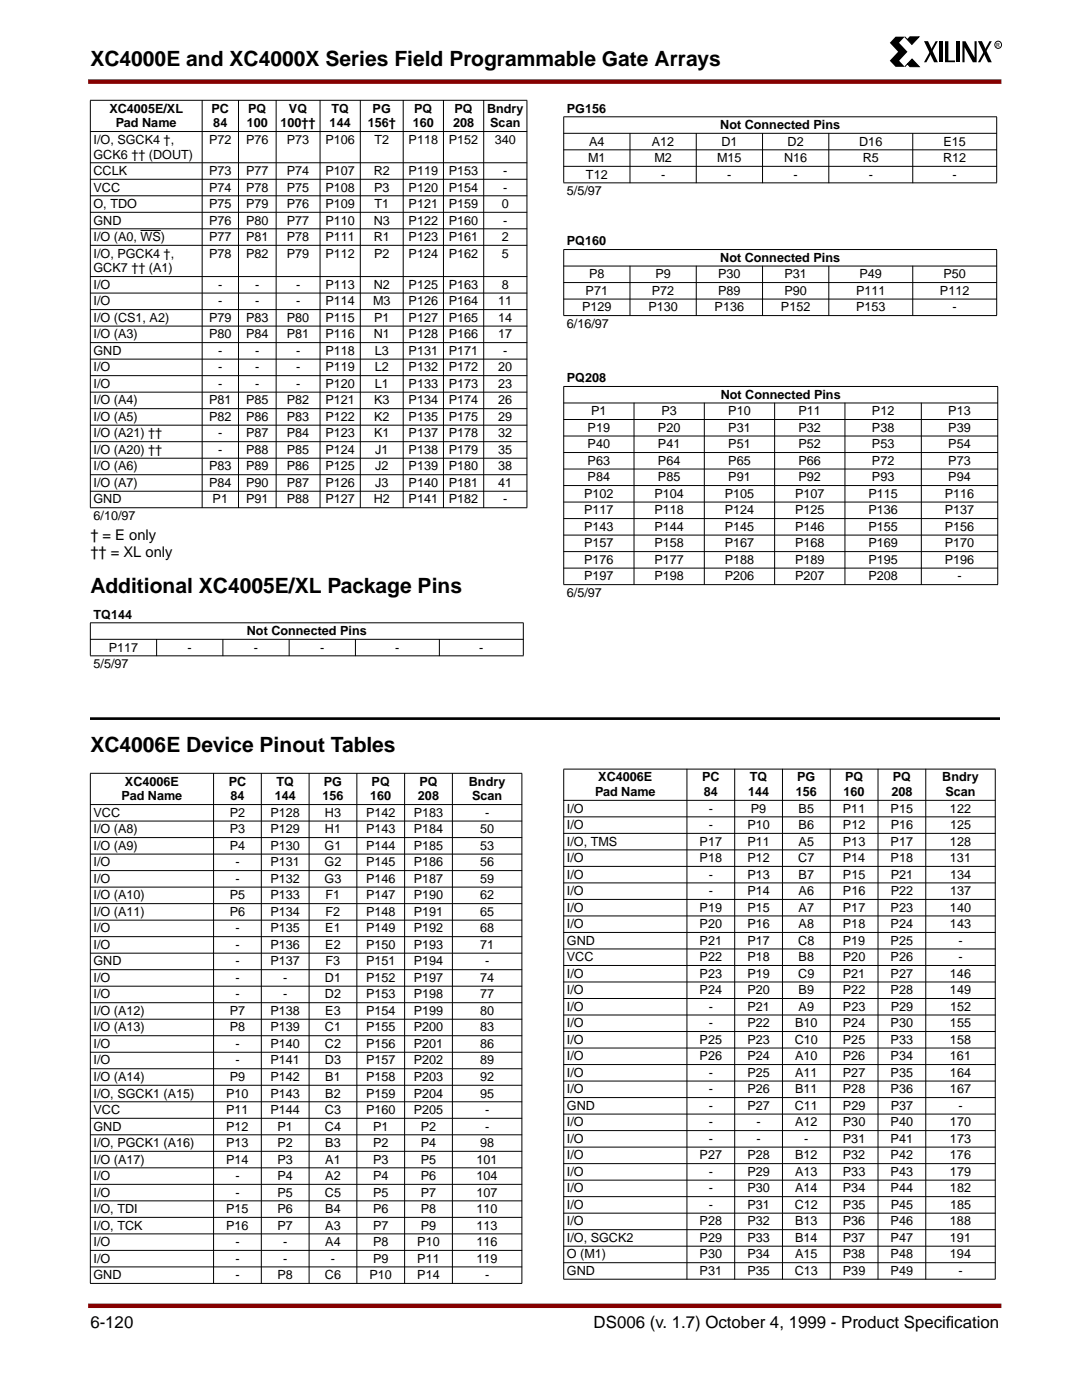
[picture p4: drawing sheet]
<svg xmlns="http://www.w3.org/2000/svg" width="216mm" height="279mm" viewBox="0 0 216 279" stroke-linecap="round" stroke-linejoin="round" font-family="sans-serif">
<path d="M178.7 7.3h1.8l-1.1 1.2 1.7 1.8-1.7 1.8 1.1 1.2h-1.8l-1.2-1.2 1.7-1.8-1.6-1.8zM184.4 8.2h.8l1.9 4.2h-.7zM186.7 8.2h.4l-2.3 4.2h-.4zM187.3 8.2h.7v4.2h-.7zM188.6 8.2h.6v3.9h1.4v.3h-2zM190.9 8.2h.7v4.2h-.7zM192 8.2h.7l1.8 3.3v-3.3h.4v4.2h-.8l-1.6-3v3h-.5zM195.1 8.2h.8l2 4.2h-.8zM197.5 8.2h.4l-2.3 4.2h-.5z" fill="#000"/>
<path d="M180.5 7.3l.6 .6 .5-.5h1.8l-1.4 1.5zM182 11.8l1.4 1.5h-1.8l-.5-.5-.6 .5z" fill="#000" stroke="#000" stroke-width=".2"/>
<circle cx="199.2" cy="9" r=".7" fill="none" stroke="#000" stroke-width=".2"/>
<path d="M18 16.3h181.4M18 260.6h181.4" fill="none" stroke="#850000" stroke-width=".88"/>
<path d="M18 262.9h181.4v4.3h-181.4z" fill-rule="evenodd" fill="#fff"/>
<path d="M18 143.4h181.4" fill="none" stroke="#000" stroke-width=".53"/>
<path d="M28 46h4.1" fill="none" stroke="#000" stroke-width=".2"/>
<g fill="#000" stroke="#000" stroke-width=".2">
<path d="M18 20h87.2zM18 26.2h87.2zM18 32.5h87.2zM18 35.8h87.2zM18 39.1h87.2zM112.5 23.4v13zM125.7 26.6v9.9zM138.9 26.6v9.9zM152.2 26.6v9.9zM165.4 26.6v9.9zM182.1 26.6v9.9zM198.9 23.4v13z"/>
<path d="M112.4 23.3h86.5zM112.4 26.6h86.5zM112.4 29.9h86.5zM112.4 33.2h86.5zM112.4 36.5h86.5zM18 42.4h87.2zM18 45.7h87.2zM18 49h87.2zM18 55.2h87.2zM18 58.5h87.2zM112.4 49.8h86.5zM112.4 53.1h86.5z"/>
<path d="M112.4 56.4h86.5zM112.4 59.7h86.5zM18 61.8h87.2zM18 65.1h87.2zM18 68.4h87.2zM18 71.7h87.2zM18 75h87.2zM18 78.3h87.2zM112.5 49.9v13zM125.7 53v10zM138.9 53v10zM152.2 53v10z"/>
<path d="M165.4 53v10zM182.1 53v10zM198.9 49.9v13zM112.4 63h86.5zM112.4 77.1h86.7zM18 81.6h87.2zM18 84.9h87.2zM18 88.1h87.2zM18 91.4h87.2zM18 94.7h87.2zM18 98h87.2zM112.4 80.4h86.7z"/>
<path d="M112.4 83.7h86.7zM112.4 87h86.7zM112.4 90.3h86.7zM112.4 93.6h86.7zM112.4 96.9h86.7zM18 20.1v81.2zM40.3 20v81.4zM47.6 20v81.4zM55.1 20v81.4zM63.9 20v81.4zM71.9 20v81.4zM80.5 20v81.4z"/>
<path d="M88.5 20v81.4zM96.5 20v81.4zM105.1 20.1v81.2zM18 101.3h87.2zM112.5 77.2v39.4zM126.5 80.4v36.3zM140.5 80.4v36.3zM154.6 80.4v36.3zM168.6 80.4v36.3zM183.8 80.4v36.3zM199.1 77.2v39.4zM112.4 100.2h86.7z"/>
<path d="M112.4 103.5h86.7zM112.4 106.8h86.7zM112.4 110.1h86.7zM112.4 113.4h86.7zM112.4 116.7h86.7zM18 124.3v6.5zM31.3 127.5v3.4zM44.5 127.5v3.4zM57.7 127.5v3.4zM70.9 127.5v3.4zM87.7 127.5v3.4zM104.4 124.3v6.5z"/>
<path d="M18 124.3h86.5zM18 127.6h86.5zM18 130.9h86.5zM18 154.3h86.2zM112.4 153.5h86.2zM112.4 159.7h86.2zM18 160.6h86.2zM18 163.9h86.2zM18 167.2h86.2zM18 170.5h86.2zM18 173.7h86.2zM18 177h86.2z"/>
<path d="M112.4 163h86.2zM112.4 166.3h86.2zM112.4 169.6h86.2zM112.4 172.9h86.2zM112.4 176.2h86.2zM112.4 179.5h86.2zM18 180.3h86.2zM18 183.6h86.2zM18 186.9h86.2zM18 190.2h86.2zM18 193.5h86.2zM18 196.8h86.2z"/>
<path d="M112.4 182.8h86.2zM112.4 186.1h86.2zM112.4 189.4h86.2zM112.4 192.7h86.2zM112.4 196h86.2zM112.4 199.3h86.2zM18 200.1h86.2zM18 203.4h86.2zM18 206.7h86.2zM18 210h86.2zM18 213.3h86.2zM18 216.6h86.2z"/>
<path d="M18 219.9h86.2zM112.4 202.6h86.2zM112.4 205.9h86.2zM112.4 209.2h86.2zM112.4 212.5h86.2zM112.4 215.7h86.2zM112.4 219h86.2zM18 223.2h86.2zM18 226.5h86.2zM18 229.8h86.2zM18 233.1h86.2zM18 236.4h86.2z"/>
<path d="M18 239.7h86.2zM112.4 222.3h86.2zM112.4 225.6h86.2zM112.4 228.9h86.2zM112.4 232.2h86.2zM112.4 235.5h86.2zM112.4 238.8h86.2zM18 154.4v101.7zM42.6 154.3v101.9zM52.1 154.3v101.9zM61.7 154.3v101.9zM71.2 154.3v101.9z"/>
<path d="M80.7 154.3v101.9zM90.3 154.3v101.9zM104.1 154.4v101.7zM18 243h86.2zM18 246.2h86.2zM18 249.5h86.2zM18 252.8h86.2zM18 256.1h86.2zM112.5 153.5v101.7zM137.1 153.4v101.9zM146.6 153.4v101.9zM156.1 153.4v101.9z"/>
<path d="M165.7 153.4v101.9zM175.2 153.4v101.9zM184.7 153.4v101.9zM198.6 153.5v101.7zM112.4 242.1h86.2zM112.4 245.4h86.2zM112.4 248.7h86.2zM112.4 252h86.2zM112.4 255.3h86.2z"/>
</g>
<g font-size="4.2">
<text x="18" y="13.1">XC4000E and XC4000X Series Field Programmable Gate Arrays</text>
<text x="18" y="118.3">Additional XC4005E/XL Package Pins</text>
<text x="18" y="150">XC4006E Device Pinout Tables</text>
</g>
<g font-size="3.4">
<text x="18" y="265.1">6-120</text>
<text x="118.5" y="265.1">DS006 (v. 1.7) October 4, 1999 - Product Specif</text>
<text x="188.7" y="265.1">ication</text>
</g>
<g font-size="2.9">
<text x="18" y="107.8">† = E only</text>
<text x="18" y="111.2">†† = XL only</text>
</g>
<g font-size="2.5">
<text x="21.8" y="22.5">XC4005E/XL</text>
<text x="42.2" y="22.5">PC</text>
<text x="49.5" y="22.5">PQ</text>
<text x="57.7" y="22.5">VQ</text>
<text x="66.1" y="22.5">TQ</text>
<text x="74.4" y="22.5">PG</text>
<text x="82.6" y="22.5">PQ</text>
<text x="90.7" y="22.5">PQ</text>
<text x="97.2" y="22.5">Bndry</text>
<text x="113.1" y="22.5">PG156</text>
<text x="18.7" y="28.7">I/O, SGCK4 †,</text>
<text x="23.1" y="25.4">Pad Name</text>
<text x="41.7" y="28.7">P72</text>
<text x="42.6" y="25.4">84</text>
<text x="49.1" y="28.7">P76</text>
<text x="49.2" y="25.4">100</text>
<text x="56" y="25.4">100††</text>
<text x="57.2" y="28.7">P73</text>
<text x="64.9" y="28.7">P106</text>
<text x="65.8" y="25.4">144</text>
<text x="73.4" y="25.4">156†</text>
<text x="74.7" y="28.7">T2</text>
<text x="81.5" y="28.7">P118</text>
<text x="82.4" y="25.4">160</text>
<text x="89.6" y="28.7">P152</text>
<text x="90.4" y="25.4">208</text>
<text x="97.8" y="25.4">Scan</text>
<text x="98.7" y="28.7">340</text>
<text x="117.6" y="29.1">A4</text>
<text x="130.1" y="29.1">A12</text>
<text x="143.7" y="25.8">Not Connected Pins</text>
<text x="143.9" y="29.1">D1</text>
<text x="157.2" y="29.1">D2</text>
<text x="171.4" y="29.1">D16</text>
<text x="188.3" y="29.1">E15</text>
<text x="18.7" y="31.6">GCK6 †† (DOUT)</text>
<text x="18.7" y="34.9">CCLK</text>
<text x="41.7" y="34.9">P73</text>
<text x="49.1" y="34.9">P77</text>
<text x="57.2" y="34.9">P74</text>
<text x="64.9" y="34.9">P107</text>
<text x="74.6" y="34.9">R2</text>
<text x="81.5" y="34.9">P119</text>
<text x="89.6" y="34.9">P153</text>
<text x="100.4" y="34.9">-</text>
<text x="116.9" y="35.6">T12</text>
<text x="117.3" y="32.4">M1</text>
<text x="130.6" y="32.4">M2</text>
<text x="131.9" y="35.6">-</text>
<text x="143.1" y="32.4">M15</text>
<text x="145.1" y="35.6">-</text>
<text x="156.5" y="32.4">N16</text>
<text x="158.3" y="35.6">-</text>
<text x="172.1" y="32.4">R5</text>
<text x="173.3" y="35.6">-</text>
<text x="188.2" y="32.4">R12</text>
<text x="190.1" y="35.6">-</text>
<text x="18.7" y="38.2">VCC</text>
<text x="18.7" y="41.5">O, TDO</text>
<text x="41.7" y="38.2">P74</text>
<text x="41.7" y="41.5">P75</text>
<text x="49.1" y="38.2">P78</text>
<text x="49.1" y="41.5">P79</text>
<text x="57.2" y="38.2">P75</text>
<text x="57.2" y="41.5">P76</text>
<text x="64.9" y="38.2">P108</text>
<text x="64.9" y="41.5">P109</text>
<text x="74.6" y="38.2">P3</text>
<text x="74.7" y="41.5">T1</text>
<text x="81.5" y="38.2">P120</text>
<text x="81.5" y="41.5">P121</text>
<text x="89.6" y="38.2">P154</text>
<text x="89.6" y="41.5">P159</text>
<text x="100.1" y="41.5">0</text>
<text x="100.4" y="38.2">-</text>
<text x="113.1" y="38.9">5/5/97</text>
<text x="18.7" y="44.8">GND</text>
<text x="41.7" y="44.8">P76</text>
<text x="49.1" y="44.8">P80</text>
<text x="57.2" y="44.8">P77</text>
<text x="64.9" y="44.8">P110</text>
<text x="74.6" y="44.8">N3</text>
<text x="81.5" y="44.8">P122</text>
<text x="89.6" y="44.8">P160</text>
<text x="100.4" y="44.8">-</text>
<text x="18.7" y="51.4">I/O, PGCK4 †,</text>
<text x="18.7" y="48.1">I/O (A0, WS)</text>
<text x="41.7" y="51.4">P78</text>
<text x="41.7" y="48.1">P77</text>
<text x="49.1" y="51.4">P82</text>
<text x="49.1" y="48.1">P81</text>
<text x="57.2" y="51.4">P79</text>
<text x="57.2" y="48.1">P78</text>
<text x="64.9" y="51.4">P112</text>
<text x="64.9" y="48.1">P111</text>
<text x="74.6" y="48.1">R1</text>
<text x="74.6" y="51.4">P2</text>
<text x="81.5" y="51.4">P124</text>
<text x="81.5" y="48.1">P123</text>
<text x="89.6" y="51.4">P162</text>
<text x="89.6" y="48.1">P161</text>
<text x="100.1" y="51.4">5</text>
<text x="100.1" y="48.1">2</text>
<text x="113.1" y="49">PQ160</text>
<text x="143.7" y="52.3">Not Connected Pins</text>
<text x="18.7" y="54.4">GCK7 †† (A1)</text>
<text x="18.7" y="57.6">I/O</text>
<text x="43.5" y="57.6">-</text>
<text x="50.9" y="57.6">-</text>
<text x="59.1" y="57.6">-</text>
<text x="64.9" y="57.6">P113</text>
<text x="74.6" y="57.6">N2</text>
<text x="81.5" y="57.6">P125</text>
<text x="89.6" y="57.6">P163</text>
<text x="100.1" y="57.6">8</text>
<text x="116.9" y="58.8">P71</text>
<text x="117.6" y="55.5">P8</text>
<text x="130.1" y="58.8">P72</text>
<text x="130.8" y="55.5">P9</text>
<text x="143.3" y="58.8">P89</text>
<text x="143.3" y="55.5">P30</text>
<text x="156.5" y="58.8">P90</text>
<text x="156.5" y="55.5">P31</text>
<text x="170.8" y="58.8">P111</text>
<text x="171.5" y="55.5">P49</text>
<text x="187.6" y="58.8">P112</text>
<text x="188.3" y="55.5">P50</text>
<text x="18.7" y="60.9">I/O</text>
<text x="18.7" y="64.2">I/O (CS1, A2)</text>
<text x="41.7" y="64.2">P79</text>
<text x="43.5" y="60.9">-</text>
<text x="49.1" y="64.2">P83</text>
<text x="50.9" y="60.9">-</text>
<text x="57.2" y="64.2">P80</text>
<text x="59.1" y="60.9">-</text>
<text x="64.9" y="60.9">P114</text>
<text x="64.9" y="64.2">P115</text>
<text x="74.4" y="60.9">M3</text>
<text x="74.6" y="64.2">P1</text>
<text x="81.5" y="64.2">P127</text>
<text x="81.5" y="60.9">P126</text>
<text x="89.6" y="60.9">P164</text>
<text x="89.6" y="64.2">P165</text>
<text x="99.4" y="64.2">14</text>
<text x="99.4" y="60.9">11</text>
<text x="113.1" y="65.4">6/16/97</text>
<text x="116.2" y="62.1">P129</text>
<text x="129.4" y="62.1">P130</text>
<text x="142.6" y="62.1">P136</text>
<text x="155.8" y="62.1">P152</text>
<text x="170.8" y="62.1">P153</text>
<text x="190.1" y="62.1">-</text>
<text x="18.7" y="67.5">I/O (A3)</text>
<text x="18.7" y="70.8">GND</text>
<text x="41.7" y="67.5">P80</text>
<text x="43.5" y="70.8">-</text>
<text x="49.1" y="67.5">P84</text>
<text x="50.9" y="70.8">-</text>
<text x="57.2" y="67.5">P81</text>
<text x="59.1" y="70.8">-</text>
<text x="64.9" y="67.5">P116</text>
<text x="64.9" y="70.8">P118</text>
<text x="74.6" y="67.5">N1</text>
<text x="74.8" y="70.8">L3</text>
<text x="81.5" y="67.5">P128</text>
<text x="81.5" y="70.8">P131</text>
<text x="89.6" y="67.5">P166</text>
<text x="89.6" y="70.8">P171</text>
<text x="99.4" y="67.5">17</text>
<text x="100.4" y="70.8">-</text>
<text x="18.7" y="74.1">I/O</text>
<text x="18.7" y="77.4">I/O</text>
<text x="43.5" y="74.1">-</text>
<text x="43.5" y="77.4">-</text>
<text x="50.9" y="74.1">-</text>
<text x="50.9" y="77.4">-</text>
<text x="59.1" y="74.1">-</text>
<text x="59.1" y="77.4">-</text>
<text x="64.9" y="74.1">P119</text>
<text x="64.9" y="77.4">P120</text>
<text x="74.8" y="74.1">L2</text>
<text x="74.8" y="77.4">L1</text>
<text x="81.5" y="74.1">P132</text>
<text x="81.5" y="77.4">P133</text>
<text x="89.6" y="74.1">P172</text>
<text x="89.6" y="77.4">P173</text>
<text x="99.4" y="74.1">20</text>
<text x="99.4" y="77.4">23</text>
<text x="113.1" y="76.3">PQ208</text>
<text x="18.7" y="80.7">I/O (A4)</text>
<text x="41.7" y="80.7">P81</text>
<text x="49.1" y="80.7">P85</text>
<text x="57.2" y="80.7">P82</text>
<text x="64.9" y="80.7">P121</text>
<text x="74.6" y="80.7">K3</text>
<text x="81.5" y="80.7">P134</text>
<text x="89.6" y="80.7">P174</text>
<text x="99.4" y="80.7">26</text>
<text x="118" y="82.9">P1</text>
<text x="132" y="82.9">P3</text>
<text x="143.8" y="79.6">Not Connected Pins</text>
<text x="145.3" y="82.9">P10</text>
<text x="159.3" y="82.9">P11</text>
<text x="174" y="82.9">P12</text>
<text x="189.2" y="82.9">P13</text>
<text x="18.7" y="84">I/O (A5)</text>
<text x="18.7" y="87.3">I/O (A21) ††</text>
<text x="41.7" y="84">P82</text>
<text x="43.5" y="87.3">-</text>
<text x="49.1" y="84">P86</text>
<text x="49.1" y="87.3">P87</text>
<text x="57.2" y="84">P83</text>
<text x="57.2" y="87.3">P84</text>
<text x="64.9" y="84">P122</text>
<text x="64.9" y="87.3">P123</text>
<text x="74.6" y="84">K2</text>
<text x="74.6" y="87.3">K1</text>
<text x="81.5" y="84">P135</text>
<text x="81.5" y="87.3">P137</text>
<text x="89.6" y="84">P175</text>
<text x="89.6" y="87.3">P178</text>
<text x="99.4" y="84">29</text>
<text x="99.4" y="87.3">32</text>
<text x="117.3" y="86.2">P19</text>
<text x="117.3" y="89.5">P40</text>
<text x="131.3" y="86.2">P20</text>
<text x="131.3" y="89.5">P41</text>
<text x="145.3" y="86.2">P31</text>
<text x="145.3" y="89.5">P51</text>
<text x="159.3" y="86.2">P32</text>
<text x="159.3" y="89.5">P52</text>
<text x="174" y="86.2">P38</text>
<text x="174" y="89.5">P53</text>
<text x="189.2" y="86.2">P39</text>
<text x="189.2" y="89.5">P54</text>
<text x="18.7" y="90.6">I/O (A20) ††</text>
<text x="18.7" y="93.9">I/O (A6)</text>
<text x="41.7" y="93.9">P83</text>
<text x="43.5" y="90.6">-</text>
<text x="49.1" y="93.9">P89</text>
<text x="49.1" y="90.6">P88</text>
<text x="57.2" y="93.9">P86</text>
<text x="57.2" y="90.6">P85</text>
<text x="64.9" y="93.9">P125</text>
<text x="64.9" y="90.6">P124</text>
<text x="74.8" y="93.9">J2</text>
<text x="74.8" y="90.6">J1</text>
<text x="81.5" y="93.9">P139</text>
<text x="81.5" y="90.6">P138</text>
<text x="89.6" y="93.9">P180</text>
<text x="89.6" y="90.6">P179</text>
<text x="99.4" y="93.9">38</text>
<text x="99.4" y="90.6">35</text>
<text x="117.3" y="92.8">P63</text>
<text x="131.3" y="92.8">P64</text>
<text x="145.3" y="92.8">P65</text>
<text x="159.3" y="92.8">P66</text>
<text x="174" y="92.8">P72</text>
<text x="189.2" y="92.8">P73</text>
<text x="18.7" y="97.2">I/O (A7)</text>
<text x="18.7" y="100.5">GND</text>
<text x="41.7" y="97.2">P84</text>
<text x="42.4" y="100.5">P1</text>
<text x="49.1" y="97.2">P90</text>
<text x="49.1" y="100.5">P91</text>
<text x="57.2" y="97.2">P87</text>
<text x="57.2" y="100.5">P88</text>
<text x="64.9" y="97.2">P126</text>
<text x="64.9" y="100.5">P127</text>
<text x="74.6" y="100.5">H2</text>
<text x="74.8" y="97.2">J3</text>
<text x="81.5" y="97.2">P140</text>
<text x="81.5" y="100.5">P141</text>
<text x="89.6" y="97.2">P181</text>
<text x="89.6" y="100.5">P182</text>
<text x="99.4" y="97.2">41</text>
<text x="100.4" y="100.5">-</text>
<text x="116.6" y="99.3">P102</text>
<text x="117.3" y="96">P84</text>
<text x="130.6" y="99.3">P104</text>
<text x="131.3" y="96">P85</text>
<text x="144.6" y="99.3">P105</text>
<text x="145.3" y="96">P91</text>
<text x="158.6" y="99.3">P107</text>
<text x="159.3" y="96">P92</text>
<text x="173.3" y="99.3">P115</text>
<text x="174" y="96">P93</text>
<text x="188.5" y="99.3">P116</text>
<text x="189.2" y="96">P94</text>
<text x="18.7" y="103.8">6/10/97</text>
<text x="116.6" y="102.6">P117</text>
<text x="116.6" y="105.9">P143</text>
<text x="130.6" y="102.6">P118</text>
<text x="130.6" y="105.9">P144</text>
<text x="144.6" y="102.6">P124</text>
<text x="144.6" y="105.9">P145</text>
<text x="158.6" y="102.6">P125</text>
<text x="158.6" y="105.9">P146</text>
<text x="173.3" y="102.6">P136</text>
<text x="173.3" y="105.9">P155</text>
<text x="188.5" y="102.6">P137</text>
<text x="188.5" y="105.9">P156</text>
<text x="116.6" y="109.2">P157</text>
<text x="116.6" y="112.5">P176</text>
<text x="130.6" y="109.2">P158</text>
<text x="130.6" y="112.5">P177</text>
<text x="144.6" y="109.2">P167</text>
<text x="144.6" y="112.5">P188</text>
<text x="158.6" y="109.2">P168</text>
<text x="158.6" y="112.5">P189</text>
<text x="173.3" y="109.2">P169</text>
<text x="173.3" y="112.5">P195</text>
<text x="188.5" y="109.2">P170</text>
<text x="188.5" y="112.5">P196</text>
<text x="113.1" y="119.1">6/5/97</text>
<text x="116.6" y="115.8">P197</text>
<text x="130.6" y="115.8">P198</text>
<text x="144.6" y="115.8">P206</text>
<text x="158.6" y="115.8">P207</text>
<text x="173.3" y="115.8">P208</text>
<text x="191" y="115.8">-</text>
<text x="18.7" y="123.4">TQ144</text>
<text x="21.7" y="130">P117</text>
<text x="37.4" y="130">-</text>
<text x="49.3" y="126.7">Not Connected Pins</text>
<text x="50.7" y="130">-</text>
<text x="63.9" y="130">-</text>
<text x="78.9" y="130">-</text>
<text x="95.6" y="130">-</text>
<text x="18.7" y="133.3">5/5/97</text>
<text x="119.4" y="155.9">XC4006E</text>
<text x="140.1" y="155.9">PC</text>
<text x="149.6" y="155.9">TQ</text>
<text x="159.1" y="155.9">PG</text>
<text x="168.6" y="155.9">PQ</text>
<text x="178.1" y="155.9">PQ</text>
<text x="188" y="155.9">Bndry</text>
<text x="24.3" y="159.7">Pad Name</text>
<text x="24.9" y="156.8">XC4006E</text>
<text x="45.6" y="156.8">PC</text>
<text x="46" y="159.7">84</text>
<text x="54.8" y="159.7">144</text>
<text x="55.2" y="156.8">TQ</text>
<text x="64.3" y="159.7">156</text>
<text x="64.6" y="156.8">PG</text>
<text x="73.9" y="159.7">160</text>
<text x="74.2" y="156.8">PQ</text>
<text x="83.4" y="159.7">208</text>
<text x="83.7" y="156.8">PQ</text>
<text x="93.6" y="156.8">Bndry</text>
<text x="94.2" y="159.7">Scan</text>
<text x="118.7" y="158.9">Pad Name</text>
<text x="140.4" y="158.9">84</text>
<text x="149.3" y="158.9">144</text>
<text x="158.8" y="158.9">156</text>
<text x="168.3" y="158.9">160</text>
<text x="177.9" y="158.9">208</text>
<text x="188.6" y="158.9">Scan</text>
<text x="18.7" y="163">VCC</text>
<text x="18.7" y="166.3">I/O (A8)</text>
<text x="45.8" y="163">P2</text>
<text x="45.8" y="166.3">P3</text>
<text x="54" y="163">P128</text>
<text x="54" y="166.3">P129</text>
<text x="64.8" y="163">H3</text>
<text x="64.8" y="166.3">H1</text>
<text x="73" y="163">P142</text>
<text x="73" y="166.3">P143</text>
<text x="82.6" y="163">P183</text>
<text x="82.6" y="166.3">P184</text>
<text x="95.8" y="166.3">50</text>
<text x="96.8" y="163">-</text>
<text x="113.1" y="162.2">I/O</text>
<text x="113.1" y="165.5">I/O</text>
<text x="141.4" y="162.2">-</text>
<text x="141.4" y="165.5">-</text>
<text x="149.1" y="165.5">P10</text>
<text x="149.8" y="162.2">P9</text>
<text x="159.4" y="162.2">B5</text>
<text x="159.4" y="165.5">B6</text>
<text x="168.2" y="162.2">P11</text>
<text x="168.2" y="165.5">P12</text>
<text x="177.7" y="162.2">P15</text>
<text x="177.7" y="165.5">P16</text>
<text x="189.6" y="162.2">122</text>
<text x="189.6" y="165.5">125</text>
<text x="18.7" y="169.6">I/O (A9)</text>
<text x="18.7" y="172.9">I/O</text>
<text x="45.8" y="169.6">P4</text>
<text x="47" y="172.9">-</text>
<text x="54" y="169.6">P130</text>
<text x="54" y="172.9">P131</text>
<text x="64.8" y="169.6">G1</text>
<text x="64.8" y="172.9">G2</text>
<text x="73" y="169.6">P144</text>
<text x="73" y="172.9">P145</text>
<text x="82.6" y="169.6">P185</text>
<text x="82.6" y="172.9">P186</text>
<text x="95.8" y="169.6">53</text>
<text x="95.8" y="172.9">56</text>
<text x="113.1" y="168.8">I/O, TMS</text>
<text x="113.1" y="172.1">I/O</text>
<text x="139.6" y="172.1">P18</text>
<text x="139.6" y="168.8">P17</text>
<text x="149.1" y="172.1">P12</text>
<text x="149.1" y="168.8">P11</text>
<text x="159.3" y="172.1">C7</text>
<text x="159.4" y="168.8">A5</text>
<text x="168.2" y="172.1">P14</text>
<text x="168.2" y="168.8">P13</text>
<text x="177.7" y="172.1">P18</text>
<text x="177.7" y="168.8">P17</text>
<text x="189.6" y="172.1">131</text>
<text x="189.6" y="168.8">128</text>
<text x="18.7" y="176.2">I/O</text>
<text x="18.7" y="179.5">I/O (A10)</text>
<text x="45.8" y="179.5">P5</text>
<text x="47" y="176.2">-</text>
<text x="54" y="176.2">P132</text>
<text x="54" y="179.5">P133</text>
<text x="64.8" y="176.2">G3</text>
<text x="65" y="179.5">F1</text>
<text x="73" y="176.2">P146</text>
<text x="73" y="179.5">P147</text>
<text x="82.6" y="176.2">P187</text>
<text x="82.6" y="179.5">P190</text>
<text x="95.8" y="176.2">59</text>
<text x="95.8" y="179.5">62</text>
<text x="113.1" y="175.4">I/O</text>
<text x="113.1" y="178.7">I/O</text>
<text x="141.4" y="175.4">-</text>
<text x="141.4" y="178.7">-</text>
<text x="149.1" y="175.4">P13</text>
<text x="149.1" y="178.7">P14</text>
<text x="159.4" y="175.4">B7</text>
<text x="159.4" y="178.7">A6</text>
<text x="168.2" y="175.4">P15</text>
<text x="168.2" y="178.7">P16</text>
<text x="177.7" y="175.4">P21</text>
<text x="177.7" y="178.7">P22</text>
<text x="189.6" y="175.4">134</text>
<text x="189.6" y="178.7">137</text>
<text x="18.7" y="182.8">I/O (A11)</text>
<text x="45.8" y="182.8">P6</text>
<text x="54" y="182.8">P134</text>
<text x="65" y="182.8">F2</text>
<text x="73" y="182.8">P148</text>
<text x="82.6" y="182.8">P191</text>
<text x="95.8" y="182.8">65</text>
<text x="113.1" y="181.9">I/O</text>
<text x="113.1" y="185.2">I/O</text>
<text x="139.6" y="181.9">P19</text>
<text x="139.6" y="185.2">P20</text>
<text x="149.1" y="181.9">P15</text>
<text x="149.1" y="185.2">P16</text>
<text x="159.4" y="181.9">A7</text>
<text x="159.4" y="185.2">A8</text>
<text x="168.2" y="181.9">P17</text>
<text x="168.2" y="185.2">P18</text>
<text x="177.7" y="181.9">P23</text>
<text x="177.7" y="185.2">P24</text>
<text x="189.6" y="181.9">140</text>
<text x="189.6" y="185.2">143</text>
<text x="18.7" y="186.1">I/O</text>
<text x="18.7" y="189.4">I/O</text>
<text x="47" y="186.1">-</text>
<text x="47" y="189.4">-</text>
<text x="54" y="186.1">P135</text>
<text x="54" y="189.4">P136</text>
<text x="64.9" y="186.1">E1</text>
<text x="64.9" y="189.4">E2</text>
<text x="73" y="186.1">P149</text>
<text x="73" y="189.4">P150</text>
<text x="82.6" y="186.1">P192</text>
<text x="82.6" y="189.4">P193</text>
<text x="95.8" y="186.1">68</text>
<text x="95.8" y="189.4">71</text>
<text x="113.1" y="188.5">GND</text>
<text x="113.1" y="191.8">VCC</text>
<text x="139.6" y="188.5">P21</text>
<text x="139.6" y="191.8">P22</text>
<text x="149.1" y="188.5">P17</text>
<text x="149.1" y="191.8">P18</text>
<text x="159.3" y="188.5">C8</text>
<text x="159.4" y="191.8">B8</text>
<text x="168.2" y="188.5">P19</text>
<text x="168.2" y="191.8">P20</text>
<text x="177.7" y="188.5">P25</text>
<text x="177.7" y="191.8">P26</text>
<text x="191.2" y="188.5">-</text>
<text x="191.2" y="191.8">-</text>
<text x="18.7" y="192.7">GND</text>
<text x="18.7" y="196">I/O</text>
<text x="47" y="196">-</text>
<text x="47" y="192.7">-</text>
<text x="54" y="192.7">P137</text>
<text x="56.5" y="196">-</text>
<text x="64.8" y="196">D1</text>
<text x="65" y="192.7">F3</text>
<text x="73" y="192.7">P151</text>
<text x="73" y="196">P152</text>
<text x="82.6" y="192.7">P194</text>
<text x="82.6" y="196">P197</text>
<text x="95.8" y="196">74</text>
<text x="96.8" y="192.7">-</text>
<text x="113.1" y="195.1">I/O</text>
<text x="139.6" y="195.1">P23</text>
<text x="149.1" y="195.1">P19</text>
<text x="159.3" y="195.1">C9</text>
<text x="168.2" y="195.1">P21</text>
<text x="177.7" y="195.1">P27</text>
<text x="189.6" y="195.1">146</text>
<text x="18.7" y="199.3">I/O</text>
<text x="18.7" y="202.6">I/O (A12)</text>
<text x="45.8" y="202.6">P7</text>
<text x="47" y="199.3">-</text>
<text x="54" y="202.6">P138</text>
<text x="56.5" y="199.3">-</text>
<text x="64.8" y="199.3">D2</text>
<text x="64.9" y="202.6">E3</text>
<text x="73" y="202.6">P154</text>
<text x="73" y="199.3">P153</text>
<text x="82.6" y="202.6">P199</text>
<text x="82.6" y="199.3">P198</text>
<text x="95.8" y="202.6">80</text>
<text x="95.8" y="199.3">77</text>
<text x="113.1" y="198.4">I/O</text>
<text x="113.1" y="201.7">I/O</text>
<text x="139.6" y="198.4">P24</text>
<text x="141.4" y="201.7">-</text>
<text x="149.1" y="198.4">P20</text>
<text x="149.1" y="201.7">P21</text>
<text x="159.4" y="198.4">B9</text>
<text x="159.4" y="201.7">A9</text>
<text x="168.2" y="198.4">P22</text>
<text x="168.2" y="201.7">P23</text>
<text x="177.7" y="198.4">P28</text>
<text x="177.7" y="201.7">P29</text>
<text x="189.6" y="198.4">149</text>
<text x="189.6" y="201.7">152</text>
<text x="18.7" y="205.9">I/O (A13)</text>
<text x="18.7" y="209.1">I/O</text>
<text x="45.8" y="205.9">P8</text>
<text x="47" y="209.1">-</text>
<text x="54" y="205.9">P139</text>
<text x="54" y="209.1">P140</text>
<text x="64.8" y="205.9">C1</text>
<text x="64.8" y="209.1">C2</text>
<text x="73" y="205.9">P155</text>
<text x="73" y="209.1">P156</text>
<text x="82.6" y="205.9">P200</text>
<text x="82.6" y="209.1">P201</text>
<text x="95.8" y="205.9">83</text>
<text x="95.8" y="209.1">86</text>
<text x="113.1" y="205">I/O</text>
<text x="113.1" y="208.3">I/O</text>
<text x="139.6" y="208.3">P25</text>
<text x="141.4" y="205">-</text>
<text x="149.1" y="208.3">P23</text>
<text x="149.1" y="205">P22</text>
<text x="158.6" y="208.3">C10</text>
<text x="158.7" y="205">B10</text>
<text x="168.2" y="205">P24</text>
<text x="168.2" y="208.3">P25</text>
<text x="177.7" y="205">P30</text>
<text x="177.7" y="208.3">P33</text>
<text x="189.6" y="205">155</text>
<text x="189.6" y="208.3">158</text>
<text x="18.7" y="212.4">I/O</text>
<text x="18.7" y="215.7">I/O (A14)</text>
<text x="45.8" y="215.7">P9</text>
<text x="47" y="212.4">-</text>
<text x="54" y="212.4">P141</text>
<text x="54" y="215.7">P142</text>
<text x="64.8" y="212.4">D3</text>
<text x="64.9" y="215.7">B1</text>
<text x="73" y="215.7">P158</text>
<text x="73" y="212.4">P157</text>
<text x="82.6" y="215.7">P203</text>
<text x="82.6" y="212.4">P202</text>
<text x="95.8" y="215.7">92</text>
<text x="95.8" y="212.4">89</text>
<text x="113.1" y="211.6">I/O</text>
<text x="113.1" y="214.9">I/O</text>
<text x="139.6" y="211.6">P26</text>
<text x="141.4" y="214.9">-</text>
<text x="149.1" y="211.6">P24</text>
<text x="149.1" y="214.9">P25</text>
<text x="158.7" y="211.6">A10</text>
<text x="158.7" y="214.9">A11</text>
<text x="168.2" y="211.6">P26</text>
<text x="168.2" y="214.9">P27</text>
<text x="177.7" y="211.6">P34</text>
<text x="177.7" y="214.9">P35</text>
<text x="189.6" y="211.6">161</text>
<text x="189.6" y="214.9">164</text>
<text x="18.7" y="219">I/O, SGCK1 (A15)</text>
<text x="45.1" y="219">P10</text>
<text x="54" y="219">P143</text>
<text x="64.9" y="219">B2</text>
<text x="73" y="219">P159</text>
<text x="82.6" y="219">P204</text>
<text x="95.8" y="219">95</text>
<text x="113.1" y="218.2">I/O</text>
<text x="113.1" y="221.5">GND</text>
<text x="141.4" y="218.2">-</text>
<text x="141.4" y="221.5">-</text>
<text x="149.1" y="218.2">P26</text>
<text x="149.1" y="221.5">P27</text>
<text x="158.6" y="221.5">C11</text>
<text x="158.7" y="218.2">B11</text>
<text x="168.2" y="218.2">P28</text>
<text x="168.2" y="221.5">P29</text>
<text x="177.7" y="218.2">P36</text>
<text x="177.7" y="221.5">P37</text>
<text x="189.6" y="218.2">167</text>
<text x="191.2" y="221.5">-</text>
<text x="18.7" y="222.3">VCC</text>
<text x="18.7" y="225.6">GND</text>
<text x="45.1" y="222.3">P11</text>
<text x="45.1" y="225.6">P12</text>
<text x="54" y="222.3">P144</text>
<text x="55.4" y="225.6">P1</text>
<text x="64.8" y="222.3">C3</text>
<text x="64.8" y="225.6">C4</text>
<text x="73" y="222.3">P160</text>
<text x="74.4" y="225.6">P1</text>
<text x="82.6" y="222.3">P205</text>
<text x="84" y="225.6">P2</text>
<text x="96.8" y="222.3">-</text>
<text x="96.8" y="225.6">-</text>
<text x="113.1" y="224.8">I/O</text>
<text x="141.4" y="224.8">-</text>
<text x="151" y="224.8">-</text>
<text x="158.7" y="224.8">A12</text>
<text x="168.2" y="224.8">P30</text>
<text x="177.7" y="224.8">P40</text>
<text x="189.6" y="224.8">170</text>
<text x="18.7" y="228.9">I/O, PGCK1 (A16)</text>
<text x="18.7" y="232.2">I/O (A17)</text>
<text x="45.1" y="228.9">P13</text>
<text x="45.1" y="232.2">P14</text>
<text x="55.4" y="228.9">P2</text>
<text x="55.4" y="232.2">P3</text>
<text x="64.9" y="228.9">B3</text>
<text x="64.9" y="232.2">A1</text>
<text x="74.4" y="228.9">P2</text>
<text x="74.4" y="232.2">P3</text>
<text x="84" y="228.9">P4</text>
<text x="84" y="232.2">P5</text>
<text x="95.1" y="232.2">101</text>
<text x="95.8" y="228.9">98</text>
<text x="113.1" y="228.1">I/O</text>
<text x="113.1" y="231.4">I/O</text>
<text x="139.6" y="231.4">P27</text>
<text x="141.4" y="228.1">-</text>
<text x="149.1" y="231.4">P28</text>
<text x="151" y="228.1">-</text>
<text x="158.7" y="231.4">B12</text>
<text x="160.5" y="228.1">-</text>
<text x="168.2" y="231.4">P32</text>
<text x="168.2" y="228.1">P31</text>
<text x="177.7" y="231.4">P42</text>
<text x="177.7" y="228.1">P41</text>
<text x="189.6" y="231.4">176</text>
<text x="189.6" y="228.1">173</text>
<text x="18.7" y="235.5">I/O</text>
<text x="18.7" y="238.8">I/O</text>
<text x="47" y="235.5">-</text>
<text x="47" y="238.8">-</text>
<text x="55.4" y="235.5">P4</text>
<text x="55.4" y="238.8">P5</text>
<text x="64.8" y="238.8">C5</text>
<text x="64.9" y="235.5">A2</text>
<text x="74.4" y="235.5">P4</text>
<text x="74.4" y="238.8">P5</text>
<text x="84" y="235.5">P6</text>
<text x="84" y="238.8">P7</text>
<text x="95.1" y="235.5">104</text>
<text x="95.1" y="238.8">107</text>
<text x="113.1" y="234.7">I/O</text>
<text x="113.1" y="238">I/O</text>
<text x="141.4" y="234.7">-</text>
<text x="141.4" y="238">-</text>
<text x="149.1" y="234.7">P29</text>
<text x="149.1" y="238">P30</text>
<text x="158.7" y="234.7">A13</text>
<text x="158.7" y="238">A14</text>
<text x="168.2" y="234.7">P33</text>
<text x="168.2" y="238">P34</text>
<text x="177.7" y="234.7">P43</text>
<text x="177.7" y="238">P44</text>
<text x="189.6" y="234.7">179</text>
<text x="189.6" y="238">182</text>
<text x="18.7" y="242.1">I/O, TDI</text>
<text x="18.7" y="245.4">I/O, TCK</text>
<text x="45.1" y="242.1">P15</text>
<text x="45.1" y="245.4">P16</text>
<text x="55.4" y="242.1">P6</text>
<text x="55.4" y="245.4">P7</text>
<text x="64.9" y="242.1">B4</text>
<text x="64.9" y="245.4">A3</text>
<text x="74.4" y="242.1">P6</text>
<text x="74.4" y="245.4">P7</text>
<text x="84" y="242.1">P8</text>
<text x="84" y="245.4">P9</text>
<text x="95.1" y="242.1">110</text>
<text x="95.1" y="245.4">113</text>
<text x="113.1" y="241.3">I/O</text>
<text x="113.1" y="244.5">I/O</text>
<text x="139.6" y="244.5">P28</text>
<text x="141.4" y="241.3">-</text>
<text x="149.1" y="244.5">P32</text>
<text x="149.1" y="241.3">P31</text>
<text x="158.6" y="241.3">C12</text>
<text x="158.7" y="244.5">B13</text>
<text x="168.2" y="244.5">P36</text>
<text x="168.2" y="241.3">P35</text>
<text x="177.7" y="244.5">P46</text>
<text x="177.7" y="241.3">P45</text>
<text x="189.6" y="244.5">188</text>
<text x="189.6" y="241.3">185</text>
<text x="18.7" y="248.7">I/O</text>
<text x="18.7" y="252">I/O</text>
<text x="47" y="248.7">-</text>
<text x="47" y="252">-</text>
<text x="56.5" y="248.7">-</text>
<text x="56.5" y="252">-</text>
<text x="64.9" y="248.7">A4</text>
<text x="66" y="252">-</text>
<text x="74.4" y="248.7">P8</text>
<text x="74.4" y="252">P9</text>
<text x="83.3" y="248.7">P10</text>
<text x="83.3" y="252">P11</text>
<text x="95.1" y="248.7">116</text>
<text x="95.1" y="252">119</text>
<text x="113.1" y="247.8">I/O, SGCK2</text>
<text x="113.1" y="251.1">O (M1)</text>
<text x="139.6" y="247.8">P29</text>
<text x="139.6" y="251.1">P30</text>
<text x="149.1" y="247.8">P33</text>
<text x="149.1" y="251.1">P34</text>
<text x="158.7" y="247.8">B14</text>
<text x="158.7" y="251.1">A15</text>
<text x="168.2" y="247.8">P37</text>
<text x="168.2" y="251.1">P38</text>
<text x="177.7" y="247.8">P47</text>
<text x="177.7" y="251.1">P48</text>
<text x="189.6" y="247.8">191</text>
<text x="189.6" y="251.1">194</text>
<text x="18.7" y="255.3">GND</text>
<text x="47" y="255.3">-</text>
<text x="55.4" y="255.3">P8</text>
<text x="64.8" y="255.3">C6</text>
<text x="73.7" y="255.3">P10</text>
<text x="83.3" y="255.3">P14</text>
<text x="96.8" y="255.3">-</text>
<text x="113.1" y="254.4">GND</text>
<text x="139.6" y="254.4">P31</text>
<text x="149.1" y="254.4">P35</text>
<text x="158.6" y="254.4">C13</text>
<text x="168.2" y="254.4">P39</text>
<text x="177.7" y="254.4">P49</text>
<text x="191.2" y="254.4">-</text>
</g>
<text font-size="1.1" x="198.8" y="9.3">R</text>
</svg>
